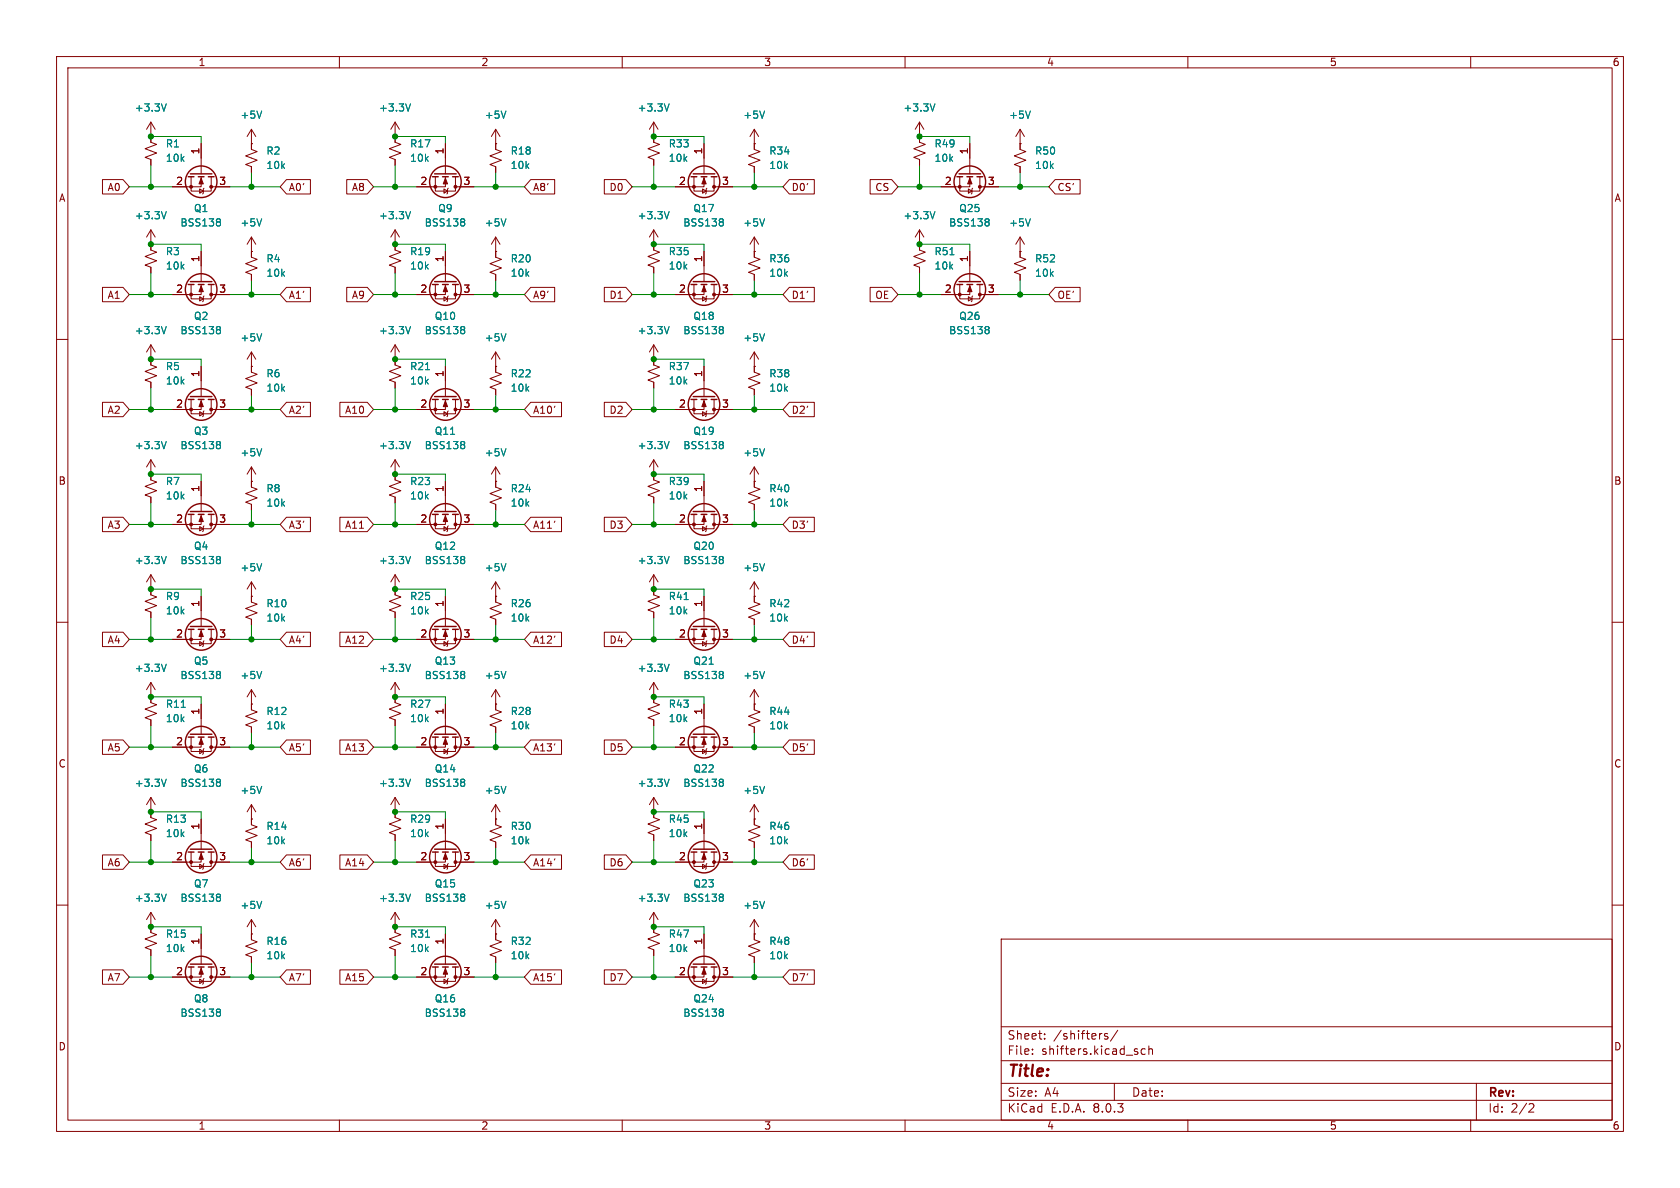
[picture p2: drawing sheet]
<svg xmlns="http://www.w3.org/2000/svg" width="297mm" height="210mm" viewBox="0 0 297 210" stroke-linecap="round" stroke-linejoin="round" font-family="sans-serif">
<g fill="none" stroke="#840000" stroke-width=".18">
<path d="M10 10h277v190h-277zM12 12h273v186h-273zM60 10v2M110 10v2M160 10v2M210 10v2M260 10v2M18.1 31.7h3.6l1.2 1.3-1.2 1.3h-3.6zM26.7 21.6v3.5l1 .4-2 .8 2 .8-2 .7 1 .4v1M26.7 24.1h.1M26.7 21.6l-.8 1.3M26.7 21.6l.7 1.3"/>
<path d="M33.8 31.2v2.6h3.5v-2.6M35.3 33.4l.6 .4-.6 .4zM35.6 31.2v1.8h-5.1M35.6 25.4v5.3M36.1 33.3l-.2 .1v.8l-.1 .1M37.3 33h3.3M44.4 25.4h.1M44.4 22.9v3.5l1.1 .4-2.1 .8 2.1 .7-2.1 .8 1 .4v1M44.4 22.9l-.7 1.2M44.4 22.9l.8 1.2M50.6 31.7h4.3v2.6h-4.3l-1.1-1.3zM61.3 31.7h3.6l1.1 1.3-1.1 1.3h-3.6z"/>
<path d="M69.8 21.6v3.5l1.1 .4-2.1 .8 2.1 .8-2.1 .7 1 .4v1M69.8 24.1h.1M69.8 21.6l-.7 1.3M69.8 21.6l.8 1.3M77 31.2v2.6h3.5v-2.6M78.5 33.4l.6 .4-.6 .4zM78.7 31.2v1.8h-5M78.7 25.4v5.3M79.2 33.3l-.1 .1v.8l-.1 .1M80.5 33h3.3M87.6 25.4h.1M87.6 22.9v3.5l1 .4-2 .8 2 .7-2 .8 1 .4v1"/>
<path d="M87.6 22.9l-.7 1.2M87.6 22.9l.8 1.2M93.8 31.7h4.3v2.6h-4.3l-1.1-1.3zM106.8 31.7h3.8l1.2 1.3-1.2 1.3h-3.8zM115.6 24.1h.1M115.6 21.6v3.5l1 .4-2 .8 2 .8-2 .7 1 .4v1M115.6 21.6l-.8 1.3M115.6 21.6l.7 1.3M122.7 31.2v2.6h3.5v-2.6M124.2 33.4l.6 .4-.6 .4zM124.5 31.2v1.8h-5.1M124.5 25.4v5.3"/>
<path d="M125 33.3l-.2 .1v.8l-.1 .1M126.2 33h3.3M133.3 25.4h.1M133.3 22.9v3.5l1.1 .4-2.1 .8 2.1 .7-2.1 .8 1 .4v1M133.3 22.9l-.7 1.2M133.3 22.9l.8 1.2M139.5 31.7h4.5v2.6h-4.5l-1.1-1.3zM153.8 31.7h3.8l1.1 1.3-1.1 1.3h-3.8zM162.6 21.6v3.5l1 .4-2.1 .8 2.1 .8-2.1 .7 1.1 .4v1M162.6 24.1h.1M162.6 21.6l-.8 1.3M162.6 21.6l.7 1.3"/>
<path d="M169.7 31.2v2.6h3.5v-2.6M171.2 33.4l.6 .4-.6 .4zM171.4 31.2v1.8h-5M171.4 25.4v5.3M172 33.3l-.2 .1v.8l-.1 .1M173.2 33h3.3M180.3 25.4h.1M180.3 22.9v3.5l1.1 .4-2.1 .8 2.1 .7-2.1 .8 1 .4v1M180.3 22.9l-.7 1.2M180.3 22.9l.8 1.2M186.5 31.7h4.4v2.6h-4.4l-1.1-1.3zM10 60h2"/>
<path d="M18.1 50.8h3.6l1.2 1.3-1.2 1.2h-3.6zM26.7 40.6v3.6l1 .4-2 .7 2 .8-2 .8 1 .3v1.1M26.7 43.2h.1M26.7 40.6l-.8 1.3M26.7 40.6l.7 1.3M33.8 50.3v2.5h3.5v-2.5M35.3 52.5l.6 .3-.6 .4zM35.6 50.3v1.8h-5.1M35.6 44.5v5.3M36.1 52.3l-.2 .2v.7l-.1 .1M37.3 52.1h3.3M44.4 41.9v3.6l1.1 .3-2.1 .8 2.1 .8-2.1 .7 1 .4v1"/>
<path d="M44.4 44.5h.1M44.4 41.9l-.7 1.3M44.4 41.9l.8 1.3M50.6 50.8h4.3v2.5h-4.3l-1.1-1.2zM61.3 50.8h3.6l1.1 1.3-1.1 1.2h-3.6zM69.8 40.6v3.6l1.1 .4-2.1 .7 2.1 .8-2.1 .8 1 .3v1.1M69.8 43.2h.1M69.8 40.6l-.7 1.3M69.8 40.6l.8 1.3M77 50.3v2.5h3.5v-2.5M78.5 52.5l.6 .3-.6 .4zM78.7 50.3v1.8h-5"/>
<path d="M78.7 44.5v5.3M79.2 52.3l-.1 .2v.7l-.1 .1M80.5 52.1h3.3M87.6 41.9v3.6l1 .3-2 .8 2 .8-2 .7 1 .4v1M87.6 44.5h.1M87.6 41.9l-.7 1.3M87.6 41.9l.8 1.3M93.8 50.8h4.3v2.5h-4.3l-1.1-1.2zM106.8 50.8h3.8l1.2 1.3-1.2 1.2h-3.8zM115.6 43.2h.1M115.6 40.6v3.6l1 .4-2 .7 2 .8-2 .8 1 .3v1.1M115.6 40.6l-.8 1.3"/>
<path d="M115.6 40.6l.7 1.3M122.7 50.3v2.5h3.5v-2.5M124.2 52.5l.6 .3-.6 .4zM124.5 50.3v1.8h-5.1M124.5 44.5v5.3M125 52.3l-.2 .2v.7l-.1 .1M126.2 52.1h3.3M133.3 41.9v3.6l1.1 .3-2.1 .8 2.1 .8-2.1 .7 1 .4v1M133.3 44.5h.1M133.3 41.9l-.7 1.3M133.3 41.9l.8 1.3M139.5 50.8h4.5v2.5h-4.5l-1.1-1.2z"/>
<path d="M153.8 50.8h3.8l1.1 1.3-1.1 1.2h-3.8zM162.6 43.2h.1M162.6 40.6v3.6l1 .4-2.1 .7 2.1 .8-2.1 .8 1.1 .3v1.1M162.6 40.6l-.8 1.3M162.6 40.6l.7 1.3M169.7 50.3v2.5h3.5v-2.5M171.2 52.5l.6 .3-.6 .4zM171.4 50.3v1.8h-5M171.4 44.5v5.3M172 52.3l-.2 .2v.7l-.1 .1M173.2 52.1h3.3M180.3 44.5h.1"/>
<path d="M180.3 41.9v3.6l1.1 .3-2.1 .8 2.1 .8-2.1 .7 1 .4v1M180.3 41.9l-.7 1.3M180.3 41.9l.8 1.3M186.5 50.8h4.4v2.5h-4.4l-1.1-1.2zM285 60h2M18.1 71.1h3.6l1.2 1.3-1.2 1.3h-3.6zM26.7 61v3.5l1 .4-2 .8 2 .7-2 .8 1 .4v1M26.7 63.5h.1M26.7 61l-.8 1.2M26.7 61l.7 1.2M33.8 70.6v2.6h3.5v-2.6M35.3 72.8l.6 .4-.6 .3z"/>
<path d="M35.6 70.6v1.8h-5.1M35.6 64.8v5.3M36.1 72.6l-.2 .2v.7l-.1 .2M37.3 72.4h3.3M44.4 62.2v3.6l1.1 .4-2.1 .7 2.1 .8-2.1 .8 1 .3v1.1M44.4 64.8h.1M44.4 62.2l-.7 1.3M44.4 62.2l.8 1.3M50.6 71.1h4.3v2.6h-4.3l-1.1-1.3zM60.1 71.1h4.8l1.1 1.3-1.1 1.3h-4.8zM69.8 63.5h.1M69.8 61v3.5l1.1 .4-2.1 .8 2.1 .7-2.1 .8 1 .4v1"/>
<path d="M69.8 61l-.7 1.2M69.8 61l.8 1.2M77 70.6v2.6h3.5v-2.6M78.5 72.8l.6 .4-.6 .3zM78.7 70.6v1.8h-5M78.7 64.8v5.3M79.2 72.6l-.1 .2v.7l-.1 .2M80.5 72.4h3.3M87.6 64.8h.1M87.6 62.2v3.6l1 .4-2 .7 2 .8-2 .8 1 .3v1.1M87.6 62.2l-.7 1.3M87.6 62.2l.8 1.3"/>
<path d="M93.8 71.1h5.5v2.6h-5.5l-1.1-1.3zM106.8 71.1h3.8l1.2 1.3-1.2 1.3h-3.8zM115.6 61v3.5l1 .4-2 .8 2 .7-2 .8 1 .4v1M115.6 63.5h.1M115.6 61l-.8 1.2M115.6 61l.7 1.2M122.7 70.6v2.6h3.5v-2.6M124.2 72.8l.6 .4-.6 .3zM124.5 70.6v1.8h-5.1M124.5 64.8v5.3M125 72.6l-.2 .2v.7l-.1 .2M126.2 72.4h3.3"/>
<path d="M133.3 62.2v3.6l1.1 .4-2.1 .7 2.1 .8-2.1 .8 1 .3v1.1M133.3 64.8h.1M133.3 62.2l-.7 1.3M133.3 62.2l.8 1.3M139.5 71.1h4.5v2.6h-4.5l-1.1-1.3zM18.1 91.4h3.6l1.2 1.3-1.2 1.3h-3.6zM26.7 81.3v3.5l1 .4-2 .8 2 .7-2 .8 1 .4v1M26.7 83.8h.1M26.7 81.3l-.8 1.3M26.7 81.3l.7 1.3M33.8 90.9v2.6h3.5v-2.6M35.3 93.1l.6 .4-.6 .4z"/>
<path d="M35.6 90.9v1.8h-5.1M35.6 85.1v5.3M36.1 93l-.2 .1v.8l-.1 .1M37.3 92.7h3.3M44.4 82.6v3.5l1.1 .4-2.1 .7 2.1 .8-2.1 .8 1 .4v1M44.4 85.1h.1M44.4 82.6l-.7 1.2M44.4 82.6l.8 1.2M50.6 91.4h4.3v2.6h-4.3l-1.1-1.3zM60.1 91.4h4.8l1.1 1.3-1.1 1.3h-4.8zM69.8 81.3v3.5l1.1 .4-2.1 .8 2.1 .7-2.1 .8 1 .4v1M69.8 83.8h.1"/>
<path d="M69.8 81.3l-.7 1.3M69.8 81.3l.8 1.3M77 90.9v2.6h3.5v-2.6M78.5 93.1l.6 .4-.6 .4zM78.7 90.9v1.8h-5M78.7 85.1v5.3M79.2 93l-.1 .1v.8l-.1 .1M80.5 92.7h3.3M87.6 85.1h.1M87.6 82.6v3.5l1 .4-2 .7 2 .8-2 .8 1 .4v1M87.6 82.6l-.7 1.2M87.6 82.6l.8 1.2"/>
<path d="M93.8 91.4h5.5v2.6h-5.5l-1.1-1.3zM106.8 91.4h3.8l1.2 1.3-1.2 1.3h-3.8zM115.6 83.8h.1M115.6 81.3v3.5l1 .4-2 .8 2 .7-2 .8 1 .4v1M115.6 81.3l-.8 1.3M115.6 81.3l.7 1.3M122.7 90.9v2.6h3.5v-2.6M124.2 93.1l.6 .4-.6 .4zM124.5 90.9v1.8h-5.1M124.5 85.1v5.3M125 93l-.2 .1v.8l-.1 .1M126.2 92.7h3.3"/>
<path d="M133.3 82.6v3.5l1.1 .4-2.1 .7 2.1 .8-2.1 .8 1 .4v1M133.3 85.1h.1M133.3 82.6l-.7 1.2M133.3 82.6l.8 1.2M139.5 91.4h4.5v2.6h-4.5l-1.1-1.3zM10 110h2M18.1 111.8h3.6l1.2 1.2-1.2 1.3h-3.6zM26.7 101.6v3.6l1 .3-2 .8 2 .8-2 .7 1 .4v1M26.7 104.1h.1M26.7 101.6l-.8 1.3M26.7 101.6l.7 1.3M33.8 111.3v2.5h3.5v-2.5"/>
<path d="M35.3 113.4l.6 .4-.6 .4zM35.6 111.3v1.7h-5.1M35.6 105.4v5.3M36.1 113.3l-.2 .1v.8l-.1 .1M37.3 113h3.3M44.4 102.9v3.5l1.1 .4-2.1 .8 2.1 .7-2.1 .8 1 .4v1M44.4 105.4h.1M44.4 102.9l-.7 1.2M44.4 102.9l.8 1.2M50.6 111.8h4.3v2.5h-4.3l-1.1-1.3zM60.1 111.8h4.8l1.1 1.2-1.1 1.3h-4.8zM69.8 101.6v3.6l1.1 .3-2.1 .8 2.1 .8-2.1 .7 1 .4v1"/>
<path d="M69.8 104.1h.1M69.8 101.6l-.7 1.3M69.8 101.6l.8 1.3M77 111.3v2.5h3.5v-2.5M78.5 113.4l.6 .4-.6 .4zM78.7 111.3v1.7h-5M78.7 105.4v5.3M79.2 113.3l-.1 .1v.8l-.1 .1M80.5 113h3.3M87.6 102.9v3.5l1 .4-2 .8 2 .7-2 .8 1 .4v1M87.6 105.4h.1M87.6 102.9l-.7 1.2"/>
<path d="M87.6 102.9l.8 1.2M93.8 111.8h5.5v2.5h-5.5l-1.1-1.3zM106.8 111.8h3.8l1.2 1.2-1.2 1.3h-3.8zM115.6 101.6v3.6l1 .3-2 .8 2 .8-2 .7 1 .4v1M115.6 104.1h.1M115.6 101.6l-.8 1.3M115.6 101.6l.7 1.3M122.7 111.3v2.5h3.5v-2.5M124.2 113.4l.6 .4-.6 .4zM124.5 111.3v1.7h-5.1M124.5 105.4v5.3M125 113.3l-.2 .1v.8l-.1 .1"/>
<path d="M126.2 113h3.3M133.3 105.4h.1M133.3 102.9v3.5l1.1 .4-2.1 .8 2.1 .7-2.1 .8 1 .4v1M133.3 102.9l-.7 1.2M133.3 102.9l.8 1.2M139.5 111.8h4.5v2.5h-4.5l-1.1-1.3zM285 110h2M18.1 130.8h3.6l1.2 1.3-1.2 1.3h-3.6zM26.7 120.7v3.5l1 .4-2 .7 2 .8-2 .8 1 .4v1M26.7 123.2h.1M26.7 120.7l-.8 1.2M26.7 120.7l.7 1.2"/>
<path d="M33.8 130.3v2.5h3.5v-2.5M35.3 132.5l.6 .3-.6 .4zM35.6 130.3v1.8h-5.1M35.6 124.5v5.3M36.1 132.3l-.2 .2v.7l-.1 .2M37.3 132.1h3.3M44.4 121.9v3.6l1.1 .4-2.1 .7 2.1 .8-2.1 .7 1 .4v1M44.4 124.5h.1M44.4 121.9l-.7 1.3M44.4 121.9l.8 1.3M50.6 130.8h4.3v2.6h-4.3l-1.1-1.3zM60.1 130.8h4.8l1.1 1.3-1.1 1.3h-4.8z"/>
<path d="M69.8 120.7v3.5l1.1 .4-2.1 .7 2.1 .8-2.1 .8 1 .4v1M69.8 123.2h.1M69.8 120.7l-.7 1.2M69.8 120.7l.8 1.2M77 130.3v2.5h3.5v-2.5M78.5 132.5l.6 .3-.6 .4zM78.7 130.3v1.8h-5M78.7 124.5v5.3M79.2 132.3l-.1 .2v.7l-.1 .2M80.5 132.1h3.3M87.6 121.9v3.6l1 .4-2 .7 2 .8-2 .7 1 .4v1M87.6 124.5h.1"/>
<path d="M87.6 121.9l-.7 1.3M87.6 121.9l.8 1.3M93.8 130.8h5.5v2.6h-5.5l-1.1-1.3zM106.8 130.8h3.8l1.2 1.3-1.2 1.3h-3.8zM115.6 123.2h.1M115.6 120.7v3.5l1 .4-2 .7 2 .8-2 .8 1 .4v1M115.6 120.7l-.8 1.2M115.6 120.7l.7 1.2M122.7 130.3v2.5h3.5v-2.5M124.2 132.5l.6 .3-.6 .4zM124.5 130.3v1.8h-5.1M124.5 124.5v5.3"/>
<path d="M125 132.3l-.2 .2v.7l-.1 .2M126.2 132.1h3.3M133.3 121.9v3.6l1.1 .4-2.1 .7 2.1 .8-2.1 .7 1 .4v1M133.3 124.5h.1M133.3 121.9l-.7 1.3M133.3 121.9l.8 1.3M139.5 130.8h4.5v2.6h-4.5l-1.1-1.3zM10 160h2M18.1 151.1h3.6l1.2 1.3-1.2 1.3h-3.6zM26.7 141v3.5l1 .4-2 .8 2 .7-2 .8 1 .4v1M26.7 143.5h.1M26.7 141l-.8 1.2"/>
<path d="M26.7 141l.7 1.2M33.8 150.6v2.6h3.5v-2.6M35.3 152.8l.6 .4-.6 .3zM35.6 150.6v1.8h-5.1M35.6 144.8v5.3M36.1 152.7l-.2 .1v.7l-.1 .2M37.3 152.4h3.3M44.4 144.8h.1M44.4 142.2v3.6l1.1 .4-2.1 .7 2.1 .8-2.1 .8 1 .3v1.1M44.4 142.2l-.7 1.3M44.4 142.2l.8 1.3M50.6 151.1h4.3v2.6h-4.3l-1.1-1.3z"/>
<path d="M60.1 151.1h4.8l1.1 1.3-1.1 1.3h-4.8zM69.8 143.5h.1M69.8 141v3.5l1.1 .4-2.1 .8 2.1 .7-2.1 .8 1 .4v1M69.8 141l-.7 1.2M69.8 141l.8 1.2M77 150.6v2.6h3.5v-2.6M78.5 152.8l.6 .4-.6 .3zM78.7 150.6v1.8h-5M78.7 144.8v5.3M79.2 152.7l-.1 .1v.7l-.1 .2M80.5 152.4h3.3M87.6 144.8h.1"/>
<path d="M87.6 142.2v3.6l1 .4-2 .7 2 .8-2 .8 1 .3v1.1M87.6 142.2l-.7 1.3M87.6 142.2l.8 1.3M93.8 151.1h5.5v2.6h-5.5l-1.1-1.3zM106.8 151.1h3.8l1.2 1.3-1.2 1.3h-3.8zM115.6 143.5h.1M115.6 141v3.5l1 .4-2 .8 2 .7-2 .8 1 .4v1M115.6 141l-.8 1.2M115.6 141l.7 1.2M122.7 150.6v2.6h3.5v-2.6M124.2 152.8l.6 .4-.6 .3zM124.5 150.6v1.8h-5.1"/>
<path d="M124.5 144.8v5.3M125 152.7l-.2 .1v.7l-.1 .2M126.2 152.4h3.3M133.3 142.2v3.6l1.1 .4-2.1 .7 2.1 .8-2.1 .8 1 .3v1.1M133.3 144.8h.1M133.3 142.2l-.7 1.3M133.3 142.2l.8 1.3M139.5 151.1h4.5v2.6h-4.5l-1.1-1.3zM285 160h2M18.1 171.4h3.6l1.2 1.3-1.2 1.3h-3.6zM26.7 161.3v3.5l1 .4-2 .8 2 .8-2 .7 1 .4v1M26.7 163.8h.1"/>
<path d="M26.7 161.3l-.8 1.3M26.7 161.3l.7 1.3M33.8 170.9v2.6h3.5v-2.6M35.3 173.1l.6 .4-.6 .4zM35.6 170.9v1.8h-5.1M35.6 165.1v5.3M36.1 173l-.2 .1v.8l-.1 .1M37.3 172.7h3.3M44.4 165.1h.1M44.4 162.6v3.5l1.1 .4-2.1 .8 2.1 .7-2.1 .8 1 .4v1M44.4 162.6l-.7 1.2M44.4 162.6l.8 1.2"/>
<path d="M50.6 171.4h4.3v2.6h-4.3l-1.1-1.3zM60.1 171.4h4.8l1.1 1.3-1.1 1.3h-4.8zM69.8 161.3v3.5l1.1 .4-2.1 .8 2.1 .8-2.1 .7 1 .4v1M69.8 163.8h.1M69.8 161.3l-.7 1.3M69.8 161.3l.8 1.3M77 170.9v2.6h3.5v-2.6M78.5 173.1l.6 .4-.6 .4zM78.7 170.9v1.8h-5M78.7 165.1v5.3M79.2 173l-.1 .1v.8l-.1 .1M80.5 172.7h3.3"/>
<path d="M87.6 165.1h.1M87.6 162.6v3.5l1 .4-2 .8 2 .7-2 .8 1 .4v1M87.6 162.6l-.7 1.2M87.6 162.6l.8 1.2M93.8 171.4h5.5v2.6h-5.5l-1.1-1.3zM106.8 171.4h3.8l1.2 1.3-1.2 1.3h-3.8zM115.6 163.8h.1M115.6 161.3v3.5l1 .4-2 .8 2 .8-2 .7 1 .4v1M115.6 161.3l-.8 1.3M115.6 161.3l.7 1.3M122.7 170.9v2.6h3.5v-2.6M124.2 173.1l.6 .4-.6 .4z"/>
<path d="M124.5 170.9v1.8h-5.1M124.5 165.1v5.3M125 173l-.2 .1v.8l-.1 .1M126.2 172.7h3.3M133.3 162.6v3.5l1.1 .4-2.1 .8 2.1 .7-2.1 .8 1 .4v1M133.3 165.1h.1M133.3 162.6l-.7 1.2M133.3 162.6l.8 1.2M139.5 171.4h4.5v2.6h-4.5l-1.1-1.3zM177 166h108v32h-108zM60 198v2M110 198v2"/>
<path d="M160 198v2M177 194.5h108M177 191.5h108M177 187.5h108M177 181.5h108M182.5 186.3v.1M182.5 185.5v.1M184.7 183.6v.1M184.7 182.8v.1M195.8 182.8l-.3-.1-.3 .2 .1 .2 .5 .2v.3h-.6M197 191.5v3M197.6 182.1l-1.3 2"/>
<path d="M202.5 185.5l-.5-.1-.3 .3v.4l.2 .2h.6M203.1 185.5l.2-.1 .4 .1v.9M203.1 184.9v1.5M210 198v2M260 198v2M261 191.5v6.5M270.5 195.1l.5 .1 .2 .3-1 1.1h1"/>
</g>
<g fill="none" stroke="#008484" stroke-width=".18">
<path d="M29.4 18.4l-.4 1.2M46.3 19.6l-.5 1.3M72.6 18.4l-.5 1.2M89.4 19.6l-.4 1.3M118.3 18.4l-.4 1.2M135.2 19.6l-.5 1.3M165.3 18.4l-.4 1.2M182.2 19.6l-.5 1.3M29.4 37.4l-.4 1.3M38.7 38.7l.3 .2-.3 .3 .3 .3v.2l-.3 .2M46.3 38.7l-.5 1.2M72.6 37.4l-.5 1.3"/>
<path d="M81.9 38.7l.3 .2-.3 .3 .3 .3v.2l-.3 .2M89.4 38.7l-.4 1.2M118.3 37.4l-.4 1.3M127.6 38.7l.3 .2-.3 .3 .3 .3v.2l-.3 .2M135.2 38.7l-.5 1.2M165.3 37.4l-.4 1.3M174.6 38.7l.3 .2-.3 .3 .3 .3v.2l-.3 .2M182.2 38.7l-.5 1.2M29.4 57.7l-.4 1.3M38.7 57.7l.3 .3-.3 .3 .3 .2v.3l-.3 .2M46.3 59l-.5 1.3M72.6 57.7l-.5 1.3"/>
<path d="M81.9 57.7l.3 .3-.3 .3 .3 .2v.3l-.3 .2M89.4 59l-.4 1.3M118.3 57.7l-.4 1.3M127.6 57.7l.3 .3-.3 .3 .3 .2v.3l-.3 .2M135.2 59l-.5 1.3M167.9 45h.8M174.6 57.7l.3 .3-.3 .3 .3 .2v.3l-.3 .2M29.4 78l-.4 1.3M38.7 78l.3 .3-.3 .3 .3 .2v.3l-.3 .2M46.3 79.3l-.5 1.3M72.6 78l-.5 1.3M75.2 65.3h.7"/>
<path d="M81.9 78l.3 .3-.3 .3 .3 .2v.3l-.3 .2M89.4 79.3l-.4 1.3M118.3 78l-.4 1.3M127.6 78l.3 .3-.3 .3 .3 .2v.3l-.3 .2M135.2 79.3l-.5 1.3M29.4 98.4l-.4 1.2M38.7 98.4l.3 .2-.3 .3 .3 .3v.2l-.3 .2M46.3 99.6l-.5 1.3M72.6 98.4l-.5 1.2M81.9 98.4l.3 .2-.3 .3 .3 .3v.2l-.3 .2M89.4 99.6l-.4 1.3M118.3 98.4l-.4 1.2"/>
<path d="M127.6 98.4l.3 .2-.3 .3 .3 .3v.2l-.3 .2M135.2 99.6l-.5 1.3M29.4 117.4l-.4 1.3M38.7 118.7l.3 .2-.3 .3 .3 .3v.2l-.3 .3M46.3 118.7l-.5 1.3M72.6 117.4l-.5 1.3M81.9 118.7l.3 .2-.3 .3 .3 .3v.2l-.3 .3M89.4 118.7l-.4 1.3M118.3 117.4l-.4 1.3M120.9 106h.8M127.6 118.7l.3 .2-.3 .3 .3 .3v.2l-.3 .3M135.2 118.7l-.5 1.3"/>
<path d="M29.4 137.7l-.4 1.3M32 125h.8M38.7 137.7l.3 .3-.3 .3 .3 .2v.3l-.3 .2M46.3 139l-.5 1.3M72.6 137.7l-.5 1.3M81.9 137.7l.3 .3-.3 .3 .3 .2v.3l-.3 .2M89.4 139l-.4 1.3M118.3 137.7l-.4 1.3M127.6 137.7l.3 .3-.3 .3 .3 .2v.3l-.3 .2M135.2 139l-.5 1.3M29.4 158.1l-.4 1.2M38.7 158.1l.3 .2-.3 .3 .3 .2v.3l-.3 .2"/>
<path d="M46.3 159.3l-.5 1.3M72.6 158.1l-.5 1.2M81.9 158.1l.3 .2-.3 .3 .3 .2v.3l-.3 .2M89.4 159.3l-.4 1.3M118.3 158.1l-.4 1.2M127.6 158.1l.3 .2-.3 .3 .3 .2v.3l-.3 .2M135.2 159.3l-.5 1.3M38.7 178.4l.3 .2-.3 .3 .3 .3v.2l-.3 .2M75.2 165.7h.7M81.9 178.4l.3 .2-.3 .3 .3 .3v.2l-.3 .2M127.6 178.4l.3 .2-.3 .3 .3 .3v.2l-.3 .2"/>
</g>
<g fill="none" stroke="#840000" stroke-width=".25">
<path d="M33.3 31.2h1M33.7 30.7h3.8M35.1 31.2h1M36.8 31.2h1M76.5 31.2h1M76.8 30.7h3.8M78.2 31.2h1M80 31.2h1M122.2 31.2h1M122.6 30.7h3.8M124 31.2h1M125.7 31.2h1"/>
<path d="M169.2 31.2h1M169.5 30.7h3.9M170.9 31.2h1.1M172.7 31.2h1M33.3 50.3h1M33.7 49.8h3.8M35.1 50.3h1M36.8 50.3h1M76.5 50.3h1M76.8 49.8h3.8M78.2 50.3h1M80 50.3h1"/>
<path d="M122.2 50.3h1M122.6 49.8h3.8M124 50.3h1M125.7 50.3h1M169.2 50.3h1M169.5 49.8h3.9M170.9 50.3h1.1M172.7 50.3h1M33.3 70.6h1M33.7 70.1h3.8M35.1 70.6h1M36.8 70.6h1"/>
<path d="M76.5 70.6h1M76.8 70.1h3.8M78.2 70.6h1M80 70.6h1M122.2 70.6h1M122.6 70.1h3.8M124 70.6h1M125.7 70.6h1M33.3 90.9h1M33.7 90.4h3.8M35.1 90.9h1M36.8 90.9h1"/>
<path d="M76.5 90.9h1M76.8 90.4h3.8M78.2 90.9h1M80 90.9h1M122.2 90.9h1M122.6 90.4h3.8M124 90.9h1M125.7 90.9h1M33.3 111.3h1M33.7 110.7h3.8M35.1 111.3h1M36.8 111.3h1"/>
<path d="M76.5 111.3h1M76.8 110.7h3.8M78.2 111.3h1M80 111.3h1M122.2 111.3h1M122.6 110.7h3.8M124 111.3h1M125.7 111.3h1M33.3 130.3h1M33.7 129.8h3.8M35.1 130.3h1M36.8 130.3h1"/>
<path d="M76.5 130.3h1M76.8 129.8h3.8M78.2 130.3h1M80 130.3h1M122.2 130.3h1M122.6 129.8h3.8M124 130.3h1M125.7 130.3h1M33.3 150.6h1M33.7 150.1h3.8M35.1 150.6h1M36.8 150.6h1"/>
<path d="M76.5 150.6h1M76.8 150.1h3.8M78.2 150.6h1M80 150.6h1M122.2 150.6h1M122.6 150.1h3.8M124 150.6h1M125.7 150.6h1M33.3 170.9h1M33.7 170.4h3.8M35.1 170.9h1M36.8 170.9h1"/>
<path d="M76.5 170.9h1M76.8 170.4h3.8M78.2 170.9h1M80 170.9h1M122.2 170.9h1M122.6 170.4h3.8M124 170.9h1M125.7 170.9h1"/>
<circle cx="35.6" cy="32.1" r="2.79"/>
<circle cx="78.7" cy="32.1" r="2.79"/>
<circle cx="124.5" cy="32.1" r="2.79"/>
<circle cx="171.4" cy="32.1" r="2.79"/>
<circle cx="35.6" cy="51.2" r="2.79"/>
<circle cx="78.7" cy="51.2" r="2.79"/>
<circle cx="124.5" cy="51.2" r="2.79"/>
<circle cx="171.4" cy="51.2" r="2.79"/>
<circle cx="35.6" cy="71.5" r="2.79"/>
<circle cx="78.7" cy="71.5" r="2.79"/>
<circle cx="124.5" cy="71.5" r="2.79"/>
<circle cx="35.6" cy="91.8" r="2.79"/>
<circle cx="78.7" cy="91.8" r="2.79"/>
<circle cx="124.5" cy="91.8" r="2.79"/>
<circle cx="35.6" cy="112.1" r="2.79"/>
<circle cx="78.7" cy="112.1" r="2.79"/>
<circle cx="124.5" cy="112.1" r="2.79"/>
<circle cx="35.6" cy="131.2" r="2.79"/>
<circle cx="78.7" cy="131.2" r="2.79"/>
<circle cx="124.5" cy="131.2" r="2.79"/>
<circle cx="35.6" cy="151.5" r="2.79"/>
<circle cx="78.7" cy="151.5" r="2.79"/>
<circle cx="124.5" cy="151.5" r="2.79"/>
<circle cx="35.6" cy="171.8" r="2.79"/>
<circle cx="78.7" cy="171.8" r="2.79"/>
<circle cx="124.5" cy="171.8" r="2.79"/>
</g>
<g fill="#840000" stroke="#840000" stroke-width=".18">
<path d="M78.7 130.6l.4 1h-.7z"/>
<path d="M78.7 111.5l.4 1h-.7z"/>
<path d="M78.7 91.2l.4 1h-.7z"/>
<path d="M78.7 150.9l.4 1h-.7z"/>
<path d="M35.6 91.2l.3 1h-.7z"/>
<path d="M35.6 70.9l.3 1h-.7z"/>
<path d="M35.6 130.6l.3 1h-.7z"/>
<path d="M35.6 111.5l.3 1h-.7z"/>
<path d="M35.6 150.9l.3 1h-.7z"/>
<path d="M35.6 171.2l.3 1h-.7z"/>
<path d="M124.5 31.5l.3 1h-.7z"/>
<path d="M78.7 171.2l.4 1h-.7z"/>
<path d="M78.7 50.5l.4 1.1h-.7z"/>
<path d="M124.5 171.2l.3 1h-.7z"/>
<path d="M124.5 150.9l.3 1h-.7z"/>
<path d="M78.7 31.5l.4 1h-.7z"/>
<path d="M124.5 111.5l.3 1h-.7z"/>
<path d="M124.5 130.6l.3 1h-.7z"/>
<path d="M78.7 70.9l.4 1h-.7z"/>
<path d="M171.4 31.5l.4 1h-.7z"/>
<path d="M124.5 70.9l.3 1h-.7z"/>
<path d="M171.4 50.5l.4 1.1h-.7z"/>
<path d="M124.5 50.5l.3 1.1h-.7z"/>
<path d="M35.6 31.5l.3 1h-.7z"/>
<path d="M35.6 50.5l.3 1.1h-.7z"/>
<path d="M124.5 91.2l.3 1h-.7z"/>
<circle cx="77" cy="132.1" r=".25"/>
<circle cx="80.5" cy="132.1" r=".25"/>
<circle cx="77" cy="113" r=".25"/>
<circle cx="80.5" cy="113" r=".25"/>
<circle cx="77" cy="92.7" r=".25"/>
<circle cx="80.5" cy="92.7" r=".25"/>
<circle cx="77" cy="152.4" r=".25"/>
<circle cx="80.5" cy="152.4" r=".25"/>
<circle cx="33.8" cy="92.7" r=".25"/>
<circle cx="37.3" cy="92.7" r=".25"/>
<circle cx="33.8" cy="72.4" r=".25"/>
<circle cx="37.3" cy="72.4" r=".25"/>
<circle cx="33.8" cy="132.1" r=".25"/>
<circle cx="37.3" cy="132.1" r=".25"/>
<circle cx="33.8" cy="113" r=".25"/>
<circle cx="37.3" cy="113" r=".25"/>
<circle cx="33.8" cy="152.4" r=".25"/>
<circle cx="37.3" cy="152.4" r=".25"/>
<circle cx="33.8" cy="172.7" r=".25"/>
<circle cx="37.3" cy="172.7" r=".25"/>
<circle cx="122.7" cy="33" r=".25"/>
<circle cx="126.2" cy="33" r=".25"/>
<circle cx="77" cy="172.7" r=".25"/>
<circle cx="80.5" cy="172.7" r=".25"/>
<circle cx="77" cy="52.1" r=".25"/>
<circle cx="80.5" cy="52.1" r=".25"/>
<circle cx="122.7" cy="172.7" r=".25"/>
<circle cx="126.2" cy="172.7" r=".25"/>
<circle cx="122.7" cy="152.4" r=".25"/>
<circle cx="126.2" cy="152.4" r=".25"/>
<circle cx="77" cy="33" r=".25"/>
<circle cx="80.5" cy="33" r=".25"/>
<circle cx="122.7" cy="113" r=".25"/>
<circle cx="126.2" cy="113" r=".25"/>
<circle cx="122.7" cy="132.1" r=".25"/>
<circle cx="126.2" cy="132.1" r=".25"/>
<circle cx="77" cy="72.4" r=".25"/>
<circle cx="80.5" cy="72.4" r=".25"/>
<circle cx="169.7" cy="33" r=".25"/>
<circle cx="173.2" cy="33" r=".25"/>
<circle cx="122.7" cy="72.4" r=".25"/>
<circle cx="126.2" cy="72.4" r=".25"/>
<circle cx="169.7" cy="52.1" r=".25"/>
<circle cx="173.2" cy="52.1" r=".25"/>
<circle cx="122.7" cy="52.1" r=".25"/>
<circle cx="126.2" cy="52.1" r=".25"/>
<circle cx="33.8" cy="33" r=".25"/>
<circle cx="37.3" cy="33" r=".25"/>
<circle cx="33.8" cy="52.1" r=".25"/>
<circle cx="37.3" cy="52.1" r=".25"/>
<circle cx="122.7" cy="92.7" r=".25"/>
<circle cx="126.2" cy="92.7" r=".25"/>
</g>
<g fill="none" stroke="#008400" stroke-width=".18">
<path d="M22.9 33h7.6M26.7 24.1h8.9v1.3M26.7 29.2v3.8M40.6 33h8.9M44.4 30.5v2.5M66 33h7.7M69.8 24.1h8.9v1.3M69.8 29.2v3.8M83.8 33h8.9M87.6 30.5v2.5M111.8 33h7.6M115.6 29.2v3.8"/>
<path d="M115.6 24.1h8.9v1.3M129.5 33h8.9M133.3 30.5v2.5M158.7 33h7.7M162.6 24.1h8.8v1.3M162.6 29.2v3.8M176.5 33h8.9M180.3 30.5v2.5M22.9 52.1h7.6M26.7 43.2h8.9v1.3M26.7 48.3v3.8M40.6 52.1h8.9"/>
<path d="M44.4 49.5v2.6M66 52.1h7.7M69.8 43.2h8.9v1.3M69.8 48.3v3.8M83.8 52.1h8.9M87.6 49.5v2.6M111.8 52.1h7.6M115.6 43.2h8.9v1.3M115.6 48.3v3.8M129.5 52.1h8.9M133.3 49.5v2.6M158.7 52.1h7.7"/>
<path d="M162.6 43.2h8.8v1.3M162.6 48.3v3.8M176.5 52.1h8.9M180.3 49.5v2.6M22.9 72.4h7.6M26.7 63.5h8.9v1.3M26.7 68.6v3.8M40.6 72.4h8.9M44.4 69.9v2.5M66 72.4h7.7M69.8 63.5h8.9v1.3M69.8 68.6v3.8"/>
<path d="M83.8 72.4h8.9M87.6 69.9v2.5M111.8 72.4h7.6M115.6 68.6v3.8M115.6 63.5h8.9v1.3M129.5 72.4h8.9M133.3 69.9v2.5M22.9 92.7h7.6M26.7 83.8h8.9v1.3M26.7 88.9v3.8M40.6 92.7h8.9M44.4 90.2v2.5"/>
<path d="M66 92.7h7.7M69.8 88.9v3.8M69.8 83.8h8.9v1.3M83.8 92.7h8.9M87.6 90.2v2.5M111.8 92.7h7.6M115.6 88.9v3.8M115.6 83.8h8.9v1.3M129.5 92.7h8.9M133.3 90.2v2.5M22.9 113h7.6M26.7 104.1h8.9v1.3"/>
<path d="M26.7 109.2v3.8M40.6 113h8.9M44.4 110.5v2.5M66 113h7.7M69.8 109.2v3.8M69.8 104.1h8.9v1.3M83.8 113h8.9M87.6 110.5v2.5M111.8 113h7.6M115.6 109.2v3.8M115.6 104.1h8.9v1.3M129.5 113h8.9"/>
<path d="M133.3 110.5v2.5M22.9 132.1h7.6M26.7 123.2h8.9v1.3M26.7 128.3v3.8M40.6 132.1h8.9M44.4 129.5v2.6M66 132.1h7.7M69.8 128.3v3.8M69.8 123.2h8.9v1.3M83.8 132.1h8.9M87.6 129.5v2.6M111.8 132.1h7.6"/>
<path d="M115.6 128.3v3.8M115.6 123.2h8.9v1.3M129.5 132.1h8.9M133.3 129.5v2.6M22.9 152.4h7.6M26.7 143.5h8.9v1.3M26.7 148.6v3.8M40.6 152.4h8.9M44.4 149.9v2.5M66 152.4h7.7M69.8 148.6v3.8M69.8 143.5h8.9v1.3"/>
<path d="M83.8 152.4h8.9M87.6 149.9v2.5M111.8 152.4h7.6M115.6 148.6v3.8M115.6 143.5h8.9v1.3M129.5 152.4h8.9M133.3 149.9v2.5M22.9 172.7h7.6M26.7 163.8h8.9v1.3M26.7 168.9v3.8M40.6 172.7h8.9M44.4 170.2v2.5"/>
<path d="M66 172.7h7.7M69.8 168.9v3.8M69.8 163.8h8.9v1.3M83.8 172.7h8.9M87.6 170.2v2.5M111.8 172.7h7.6M115.6 168.9v3.8M115.6 163.8h8.9v1.3M129.5 172.7h8.9M133.3 170.2v2.5"/>
</g>
<g fill="#008400" stroke="#008400" stroke-width=".18">
<circle cx="69.8" cy="83.8" r=".46"/>
<circle cx="69.8" cy="72.4" r=".46"/>
<circle cx="44.4" cy="52.1" r=".46"/>
<circle cx="26.7" cy="63.5" r=".46"/>
<circle cx="26.7" cy="72.4" r=".46"/>
<circle cx="44.4" cy="72.4" r=".46"/>
<circle cx="26.7" cy="83.8" r=".46"/>
<circle cx="115.6" cy="33" r=".46"/>
<circle cx="133.3" cy="52.1" r=".46"/>
<circle cx="133.3" cy="33" r=".46"/>
<circle cx="115.6" cy="24.1" r=".46"/>
<circle cx="69.8" cy="33" r=".46"/>
<circle cx="69.8" cy="24.1" r=".46"/>
<circle cx="69.8" cy="52.1" r=".46"/>
<circle cx="87.6" cy="33" r=".46"/>
<circle cx="69.8" cy="43.2" r=".46"/>
<circle cx="87.6" cy="52.1" r=".46"/>
<circle cx="69.8" cy="63.5" r=".46"/>
<circle cx="87.6" cy="72.4" r=".46"/>
<circle cx="115.6" cy="63.5" r=".46"/>
<circle cx="115.6" cy="72.4" r=".46"/>
<circle cx="115.6" cy="52.1" r=".46"/>
<circle cx="115.6" cy="83.8" r=".46"/>
<circle cx="133.3" cy="72.4" r=".46"/>
<circle cx="115.6" cy="43.2" r=".46"/>
<circle cx="115.6" cy="104.1" r=".46"/>
<circle cx="26.7" cy="43.2" r=".46"/>
<circle cx="26.7" cy="52.1" r=".46"/>
<circle cx="44.4" cy="33" r=".46"/>
<circle cx="26.7" cy="33" r=".46"/>
<circle cx="26.7" cy="24.1" r=".46"/>
<circle cx="162.6" cy="24.1" r=".46"/>
<circle cx="162.6" cy="33" r=".46"/>
<circle cx="180.3" cy="52.1" r=".46"/>
<circle cx="162.6" cy="52.1" r=".46"/>
<circle cx="162.6" cy="43.2" r=".46"/>
<circle cx="180.3" cy="33" r=".46"/>
<circle cx="44.4" cy="113" r=".46"/>
<circle cx="44.4" cy="132.1" r=".46"/>
<circle cx="44.4" cy="92.7" r=".46"/>
<circle cx="133.3" cy="132.1" r=".46"/>
<circle cx="133.3" cy="113" r=".46"/>
<circle cx="115.6" cy="92.7" r=".46"/>
<circle cx="115.6" cy="132.1" r=".46"/>
<circle cx="115.6" cy="123.2" r=".46"/>
<circle cx="133.3" cy="92.7" r=".46"/>
<circle cx="115.6" cy="113" r=".46"/>
<circle cx="115.6" cy="152.4" r=".46"/>
<circle cx="115.6" cy="172.7" r=".46"/>
<circle cx="115.6" cy="143.5" r=".46"/>
<circle cx="87.6" cy="152.4" r=".46"/>
<circle cx="87.6" cy="172.7" r=".46"/>
<circle cx="133.3" cy="152.4" r=".46"/>
<circle cx="133.3" cy="172.7" r=".46"/>
<circle cx="115.6" cy="163.8" r=".46"/>
<circle cx="26.7" cy="163.8" r=".46"/>
<circle cx="26.7" cy="172.7" r=".46"/>
<circle cx="26.7" cy="143.5" r=".46"/>
<circle cx="26.7" cy="152.4" r=".46"/>
<circle cx="26.7" cy="92.7" r=".46"/>
<circle cx="26.7" cy="123.2" r=".46"/>
<circle cx="26.7" cy="132.1" r=".46"/>
<circle cx="26.7" cy="113" r=".46"/>
<circle cx="26.7" cy="104.1" r=".46"/>
<circle cx="69.8" cy="163.8" r=".46"/>
<circle cx="69.8" cy="172.7" r=".46"/>
<circle cx="44.4" cy="152.4" r=".46"/>
<circle cx="69.8" cy="152.4" r=".46"/>
<circle cx="69.8" cy="143.5" r=".46"/>
<circle cx="44.4" cy="172.7" r=".46"/>
<circle cx="87.6" cy="92.7" r=".46"/>
<circle cx="69.8" cy="92.7" r=".46"/>
<circle cx="69.8" cy="132.1" r=".46"/>
<circle cx="69.8" cy="104.1" r=".46"/>
<circle cx="87.6" cy="113" r=".46"/>
<circle cx="69.8" cy="123.2" r=".46"/>
<circle cx="69.8" cy="113" r=".46"/>
<circle cx="87.6" cy="132.1" r=".46"/>
</g>
<text font-size="2.8" fill="#840000" x="178" y="190.9">Title:</text>
<g font-size="2.1" fill="#840000">
<text x="178" y="184">Sheet:</text>
<text x="186.2" y="184">/shifters/</text>
<text x="178" y="186.7">File:</text>
<text x="184.1" y="186.7">shifters.kicad_sch</text>
<text x="178" y="196.9">KiCad</text>
<text x="178" y="194.1">Size:</text>
<text x="184.7" y="194.1">A4</text>
<text x="185.7" y="196.9">E.D.A.</text>
<text x="193.3" y="196.9">8.0.3</text>
<text x="200" y="194.1">Date:</text>
<text x="263" y="194.3">Rev:</text>
<text x="263" y="196.9">Id:</text>
<text x="267.1" y="196.9">2/2</text>
</g>
<g font-size="1.8" fill="#840000">
<text x="35" y="11.9">1</text>
<text x="85" y="11.9">2</text>
<text x="135" y="11.9">3</text>
<text x="185" y="11.9">4</text>
<text x="235" y="11.9">5</text>
<text x="285" y="11.9">6</text>
<text x="35.3" y="27.4" transform="rotate(-90 35.3 27.4)">1</text>
<text x="78.5" y="27.4" transform="rotate(-90 78.5 27.4)">1</text>
<text x="124.2" y="27.4" transform="rotate(-90 124.2 27.4)">1</text>
<text x="171.2" y="27.4" transform="rotate(-90 171.2 27.4)">1</text>
<text x="10.3" y="35.9">A</text>
<text x="18.9" y="34">A0</text>
<text x="31" y="32.8">2</text>
<text x="38.7" y="32.8">3</text>
<text x="51" y="34">A0'</text>
<text x="62.1" y="34">A8</text>
<text x="74.2" y="32.8">2</text>
<text x="81.8" y="32.8">3</text>
<text x="94.1" y="34">A8'</text>
<text x="107.6" y="34">D0</text>
<text x="119.9" y="32.8">2</text>
<text x="127.6" y="32.8">3</text>
<text x="139.9" y="34">D0'</text>
<text x="154.6" y="34">CS</text>
<text x="166.9" y="32.8">2</text>
<text x="174.6" y="32.8">3</text>
<text x="186.8" y="34">CS'</text>
<text x="285.3" y="35.9">A</text>
<text x="35.3" y="46.4" transform="rotate(-90 35.3 46.4)">1</text>
<text x="78.5" y="46.4" transform="rotate(-90 78.5 46.4)">1</text>
<text x="124.2" y="46.4" transform="rotate(-90 124.2 46.4)">1</text>
<text x="171.2" y="46.4" transform="rotate(-90 171.2 46.4)">1</text>
<text x="18.9" y="53">A1</text>
<text x="31" y="51.8">2</text>
<text x="38.7" y="51.8">3</text>
<text x="51" y="53">A1'</text>
<text x="62.1" y="53">A9</text>
<text x="74.2" y="51.8">2</text>
<text x="81.8" y="51.8">3</text>
<text x="94.1" y="53">A9'</text>
<text x="107.6" y="53">D1</text>
<text x="119.9" y="51.8">2</text>
<text x="127.6" y="51.8">3</text>
<text x="139.9" y="53">D1'</text>
<text x="154.6" y="53">OE</text>
<text x="166.9" y="51.8">2</text>
<text x="174.6" y="51.8">3</text>
<text x="186.8" y="53">OE'</text>
<text x="35.3" y="66.7" transform="rotate(-90 35.3 66.7)">1</text>
<text x="78.5" y="66.7" transform="rotate(-90 78.5 66.7)">1</text>
<text x="124.2" y="66.7" transform="rotate(-90 124.2 66.7)">1</text>
<text x="18.9" y="73.3">A2</text>
<text x="31" y="72.1">2</text>
<text x="38.7" y="72.1">3</text>
<text x="51" y="73.3">A2'</text>
<text x="60.9" y="73.3">A10</text>
<text x="74.2" y="72.1">2</text>
<text x="81.8" y="72.1">3</text>
<text x="94.1" y="73.3">A10'</text>
<text x="107.6" y="73.3">D2</text>
<text x="119.9" y="72.1">2</text>
<text x="127.6" y="72.1">3</text>
<text x="139.9" y="73.3">D2'</text>
<text x="10.3" y="85.9">B</text>
<text x="35.3" y="87.1" transform="rotate(-90 35.3 87.1)">1</text>
<text x="78.5" y="87.1" transform="rotate(-90 78.5 87.1)">1</text>
<text x="124.2" y="87.1" transform="rotate(-90 124.2 87.1)">1</text>
<text x="285.3" y="85.9">B</text>
<text x="18.9" y="93.7">A3</text>
<text x="31" y="92.5">2</text>
<text x="38.7" y="92.5">3</text>
<text x="51" y="93.7">A3'</text>
<text x="60.9" y="93.7">A11</text>
<text x="74.2" y="92.5">2</text>
<text x="81.8" y="92.5">3</text>
<text x="94.1" y="93.7">A11'</text>
<text x="107.6" y="93.7">D3</text>
<text x="119.9" y="92.5">2</text>
<text x="127.6" y="92.5">3</text>
<text x="139.9" y="93.7">D3'</text>
<text x="35.3" y="107.4" transform="rotate(-90 35.3 107.4)">1</text>
<text x="78.5" y="107.4" transform="rotate(-90 78.5 107.4)">1</text>
<text x="124.2" y="107.4" transform="rotate(-90 124.2 107.4)">1</text>
<text x="18.9" y="114">A4</text>
<text x="31" y="112.8">2</text>
<text x="38.7" y="112.8">3</text>
<text x="51" y="114">A4'</text>
<text x="60.9" y="114">A12</text>
<text x="74.2" y="112.8">2</text>
<text x="81.8" y="112.8">3</text>
<text x="94.1" y="114">A12'</text>
<text x="107.6" y="114">D4</text>
<text x="119.9" y="112.8">2</text>
<text x="127.6" y="112.8">3</text>
<text x="139.9" y="114">D4'</text>
<text x="31" y="131.8">2</text>
<text x="35.3" y="126.4" transform="rotate(-90 35.3 126.4)">1</text>
<text x="38.7" y="131.8">3</text>
<text x="74.2" y="131.8">2</text>
<text x="78.5" y="126.4" transform="rotate(-90 78.5 126.4)">1</text>
<text x="81.8" y="131.8">3</text>
<text x="119.9" y="131.8">2</text>
<text x="124.2" y="126.4" transform="rotate(-90 124.2 126.4)">1</text>
<text x="127.6" y="131.8">3</text>
<text x="10.3" y="135.9">C</text>
<text x="18.9" y="133">A5</text>
<text x="51" y="133">A5'</text>
<text x="60.9" y="133">A13</text>
<text x="94.1" y="133">A13'</text>
<text x="107.6" y="133">D5</text>
<text x="139.9" y="133">D5'</text>
<text x="285.3" y="135.9">C</text>
<text x="35.3" y="146.8" transform="rotate(-90 35.3 146.8)">1</text>
<text x="78.5" y="146.8" transform="rotate(-90 78.5 146.8)">1</text>
<text x="124.2" y="146.8" transform="rotate(-90 124.2 146.8)">1</text>
<text x="18.9" y="153.4">A6</text>
<text x="31" y="152.1">2</text>
<text x="38.7" y="152.1">3</text>
<text x="51" y="153.4">A6'</text>
<text x="60.9" y="153.4">A14</text>
<text x="74.2" y="152.1">2</text>
<text x="81.8" y="152.1">3</text>
<text x="94.1" y="153.4">A14'</text>
<text x="107.6" y="153.4">D6</text>
<text x="119.9" y="152.1">2</text>
<text x="127.6" y="152.1">3</text>
<text x="139.9" y="153.4">D6'</text>
<text x="35.3" y="167.1" transform="rotate(-90 35.3 167.1)">1</text>
<text x="78.5" y="167.1" transform="rotate(-90 78.5 167.1)">1</text>
<text x="124.2" y="167.1" transform="rotate(-90 124.2 167.1)">1</text>
<text x="18.9" y="173.7">A7</text>
<text x="31" y="172.5">2</text>
<text x="38.7" y="172.5">3</text>
<text x="51" y="173.7">A7'</text>
<text x="60.9" y="173.7">A15</text>
<text x="74.2" y="172.5">2</text>
<text x="81.8" y="172.5">3</text>
<text x="94.1" y="173.7">A15'</text>
<text x="107.6" y="173.7">D7</text>
<text x="119.9" y="172.5">2</text>
<text x="127.6" y="172.5">3</text>
<text x="139.9" y="173.7">D7'</text>
<text x="10.3" y="185.9">D</text>
<text x="285.3" y="185.9">D</text>
<text x="35" y="199.9">1</text>
<text x="85" y="199.9">2</text>
<text x="135" y="199.9">3</text>
<text x="185" y="199.9">4</text>
<text x="235" y="199.9">5</text>
<text x="285" y="199.9">6</text>
</g>
<g font-size="1.8" fill="#008484">
<text x="23.7" y="19.9">+3.3V</text>
<text x="42.4" y="21.2">+5V</text>
<text x="66.9" y="19.9">+3.3V</text>
<text x="85.6" y="21.2">+5V</text>
<text x="112.6" y="19.9">+3.3V</text>
<text x="131.3" y="21.2">+5V</text>
<text x="159.6" y="19.9">+3.3V</text>
<text x="178.3" y="21.2">+5V</text>
<text x="29.2" y="26.3">R1</text>
<text x="29.2" y="28.8">10k</text>
<text x="47" y="27.5">R2</text>
<text x="72.4" y="28.8">10k</text>
<text x="72.4" y="26.3">R17</text>
<text x="90.2" y="27.5">R18</text>
<text x="118.1" y="28.8">10k</text>
<text x="118.1" y="26.3">R33</text>
<text x="135.9" y="27.5">R34</text>
<text x="165.1" y="28.8">10k</text>
<text x="165.1" y="26.3">R49</text>
<text x="182.9" y="27.5">R50</text>
<text x="47" y="30.1">10k</text>
<text x="90.2" y="30.1">10k</text>
<text x="135.9" y="30.1">10k</text>
<text x="182.9" y="30.1">10k</text>
<text x="23.7" y="39">+3.3V</text>
<text x="31.8" y="40.2">BSS138</text>
<text x="34.2" y="37.7">Q1</text>
<text x="42.4" y="40.2">+5V</text>
<text x="66.9" y="39">+3.3V</text>
<text x="75" y="40.2">BSS138</text>
<text x="77.4" y="37.7">Q9</text>
<text x="85.6" y="40.2">+5V</text>
<text x="112.6" y="39">+3.3V</text>
<text x="120.7" y="40.2">BSS138</text>
<text x="122.5" y="37.7">Q17</text>
<text x="131.3" y="40.2">+5V</text>
<text x="159.6" y="39">+3.3V</text>
<text x="167.7" y="40.2">BSS138</text>
<text x="169.5" y="37.7">Q25</text>
<text x="178.3" y="40.2">+5V</text>
<text x="29.2" y="45.3">R3</text>
<text x="29.2" y="47.9">10k</text>
<text x="47" y="46.6">R4</text>
<text x="72.4" y="47.9">10k</text>
<text x="72.4" y="45.3">R19</text>
<text x="90.2" y="46.6">R20</text>
<text x="118.1" y="47.9">10k</text>
<text x="118.1" y="45.3">R35</text>
<text x="135.9" y="46.6">R36</text>
<text x="165.1" y="47.9">10k</text>
<text x="165.1" y="45.3">R51</text>
<text x="182.9" y="46.6">R52</text>
<text x="47" y="49.1">10k</text>
<text x="90.2" y="49.1">10k</text>
<text x="135.9" y="49.1">10k</text>
<text x="182.9" y="49.1">10k</text>
<text x="23.7" y="59.3">+3.3V</text>
<text x="31.8" y="59.3">BSS138</text>
<text x="34.2" y="56.7">Q2</text>
<text x="66.9" y="59.3">+3.3V</text>
<text x="75" y="59.3">BSS138</text>
<text x="76.8" y="56.7">Q10</text>
<text x="112.6" y="59.3">+3.3V</text>
<text x="120.7" y="59.3">BSS138</text>
<text x="122.5" y="56.7">Q18</text>
<text x="167.7" y="59.3">BSS138</text>
<text x="169.5" y="56.7">Q26</text>
<text x="29.2" y="65.6">R5</text>
<text x="42.4" y="60.6">+5V</text>
<text x="72.4" y="65.6">R21</text>
<text x="85.6" y="60.6">+5V</text>
<text x="118.1" y="65.6">R37</text>
<text x="131.3" y="60.6">+5V</text>
<text x="29.2" y="68.2">10k</text>
<text x="47" y="66.9">R6</text>
<text x="47" y="69.4">10k</text>
<text x="72.4" y="68.2">10k</text>
<text x="90.2" y="69.4">10k</text>
<text x="90.2" y="66.9">R22</text>
<text x="118.1" y="68.2">10k</text>
<text x="135.9" y="69.4">10k</text>
<text x="135.9" y="66.9">R38</text>
<text x="34.2" y="77.1">Q3</text>
<text x="76.8" y="77.1">Q11</text>
<text x="122.5" y="77.1">Q19</text>
<text x="23.7" y="79.6">+3.3V</text>
<text x="31.8" y="79.6">BSS138</text>
<text x="42.4" y="80.9">+5V</text>
<text x="66.9" y="79.6">+3.3V</text>
<text x="75" y="79.6">BSS138</text>
<text x="85.6" y="80.9">+5V</text>
<text x="112.6" y="79.6">+3.3V</text>
<text x="120.7" y="79.6">BSS138</text>
<text x="131.3" y="80.9">+5V</text>
<text x="29.2" y="86">R7</text>
<text x="29.2" y="88.5">10k</text>
<text x="47" y="87.2">R8</text>
<text x="47" y="89.8">10k</text>
<text x="72.4" y="88.5">10k</text>
<text x="72.4" y="86">R23</text>
<text x="90.2" y="89.8">10k</text>
<text x="90.2" y="87.2">R24</text>
<text x="118.1" y="88.5">10k</text>
<text x="118.1" y="86">R39</text>
<text x="135.9" y="89.8">10k</text>
<text x="135.9" y="87.2">R40</text>
<text x="23.7" y="99.9">+3.3V</text>
<text x="31.8" y="99.9">BSS138</text>
<text x="34.2" y="97.4">Q4</text>
<text x="42.4" y="101.2">+5V</text>
<text x="66.9" y="99.9">+3.3V</text>
<text x="75" y="99.9">BSS138</text>
<text x="76.8" y="97.4">Q12</text>
<text x="85.6" y="101.2">+5V</text>
<text x="112.6" y="99.9">+3.3V</text>
<text x="120.7" y="99.9">BSS138</text>
<text x="122.5" y="97.4">Q20</text>
<text x="131.3" y="101.2">+5V</text>
<text x="29.2" y="106.3">R9</text>
<text x="47" y="107.5">R10</text>
<text x="72.4" y="106.3">R25</text>
<text x="90.2" y="107.5">R26</text>
<text x="118.1" y="106.3">R41</text>
<text x="135.9" y="107.5">R42</text>
<text x="29.2" y="108.8">10k</text>
<text x="47" y="110.1">10k</text>
<text x="72.4" y="108.8">10k</text>
<text x="90.2" y="110.1">10k</text>
<text x="118.1" y="108.8">10k</text>
<text x="135.9" y="110.1">10k</text>
<text x="23.7" y="119">+3.3V</text>
<text x="34.2" y="117.7">Q5</text>
<text x="66.9" y="119">+3.3V</text>
<text x="76.8" y="117.7">Q13</text>
<text x="112.6" y="119">+3.3V</text>
<text x="122.5" y="117.7">Q21</text>
<text x="29.2" y="125.3">R11</text>
<text x="31.8" y="120.2">BSS138</text>
<text x="42.4" y="120.2">+5V</text>
<text x="72.4" y="125.3">R27</text>
<text x="75" y="120.2">BSS138</text>
<text x="85.6" y="120.2">+5V</text>
<text x="118.1" y="125.3">R43</text>
<text x="120.7" y="120.2">BSS138</text>
<text x="131.3" y="120.2">+5V</text>
<text x="29.2" y="127.9">10k</text>
<text x="47" y="129.1">10k</text>
<text x="47" y="126.6">R12</text>
<text x="72.4" y="127.9">10k</text>
<text x="90.2" y="129.1">10k</text>
<text x="90.2" y="126.6">R28</text>
<text x="118.1" y="127.9">10k</text>
<text x="135.9" y="129.1">10k</text>
<text x="135.9" y="126.6">R44</text>
<text x="34.2" y="136.8">Q6</text>
<text x="76.8" y="136.8">Q14</text>
<text x="122.5" y="136.8">Q22</text>
<text x="23.7" y="139.3">+3.3V</text>
<text x="31.8" y="139.3">BSS138</text>
<text x="42.4" y="140.6">+5V</text>
<text x="66.9" y="139.3">+3.3V</text>
<text x="75" y="139.3">BSS138</text>
<text x="85.6" y="140.6">+5V</text>
<text x="112.6" y="139.3">+3.3V</text>
<text x="120.7" y="139.3">BSS138</text>
<text x="131.3" y="140.6">+5V</text>
<text x="29.2" y="148.2">10k</text>
<text x="29.2" y="145.6">R13</text>
<text x="47" y="149.5">10k</text>
<text x="47" y="146.9">R14</text>
<text x="72.4" y="148.2">10k</text>
<text x="72.4" y="145.6">R29</text>
<text x="90.2" y="149.5">10k</text>
<text x="90.2" y="146.9">R30</text>
<text x="118.1" y="148.2">10k</text>
<text x="118.1" y="145.6">R45</text>
<text x="135.9" y="149.5">10k</text>
<text x="135.9" y="146.9">R46</text>
<text x="23.7" y="159.6">+3.3V</text>
<text x="31.8" y="159.6">BSS138</text>
<text x="34.2" y="157.1">Q7</text>
<text x="42.4" y="160.9">+5V</text>
<text x="66.9" y="159.6">+3.3V</text>
<text x="75" y="159.6">BSS138</text>
<text x="76.8" y="157.1">Q15</text>
<text x="85.6" y="160.9">+5V</text>
<text x="112.6" y="159.6">+3.3V</text>
<text x="120.7" y="159.6">BSS138</text>
<text x="122.5" y="157.1">Q23</text>
<text x="131.3" y="160.9">+5V</text>
<text x="29.2" y="166">R15</text>
<text x="47" y="167.2">R16</text>
<text x="72.4" y="166">R31</text>
<text x="90.2" y="167.2">R32</text>
<text x="118.1" y="166">R47</text>
<text x="135.9" y="167.2">R48</text>
<text x="29.2" y="168.5">10k</text>
<text x="47" y="169.8">10k</text>
<text x="72.4" y="168.5">10k</text>
<text x="90.2" y="169.8">10k</text>
<text x="118.1" y="168.5">10k</text>
<text x="135.9" y="169.8">10k</text>
<text x="31.8" y="179.9">BSS138</text>
<text x="34.2" y="177.4">Q8</text>
<text x="75" y="179.9">BSS138</text>
<text x="76.8" y="177.4">Q16</text>
<text x="120.7" y="179.9">BSS138</text>
<text x="122.5" y="177.4">Q24</text>
</g>
</svg>
